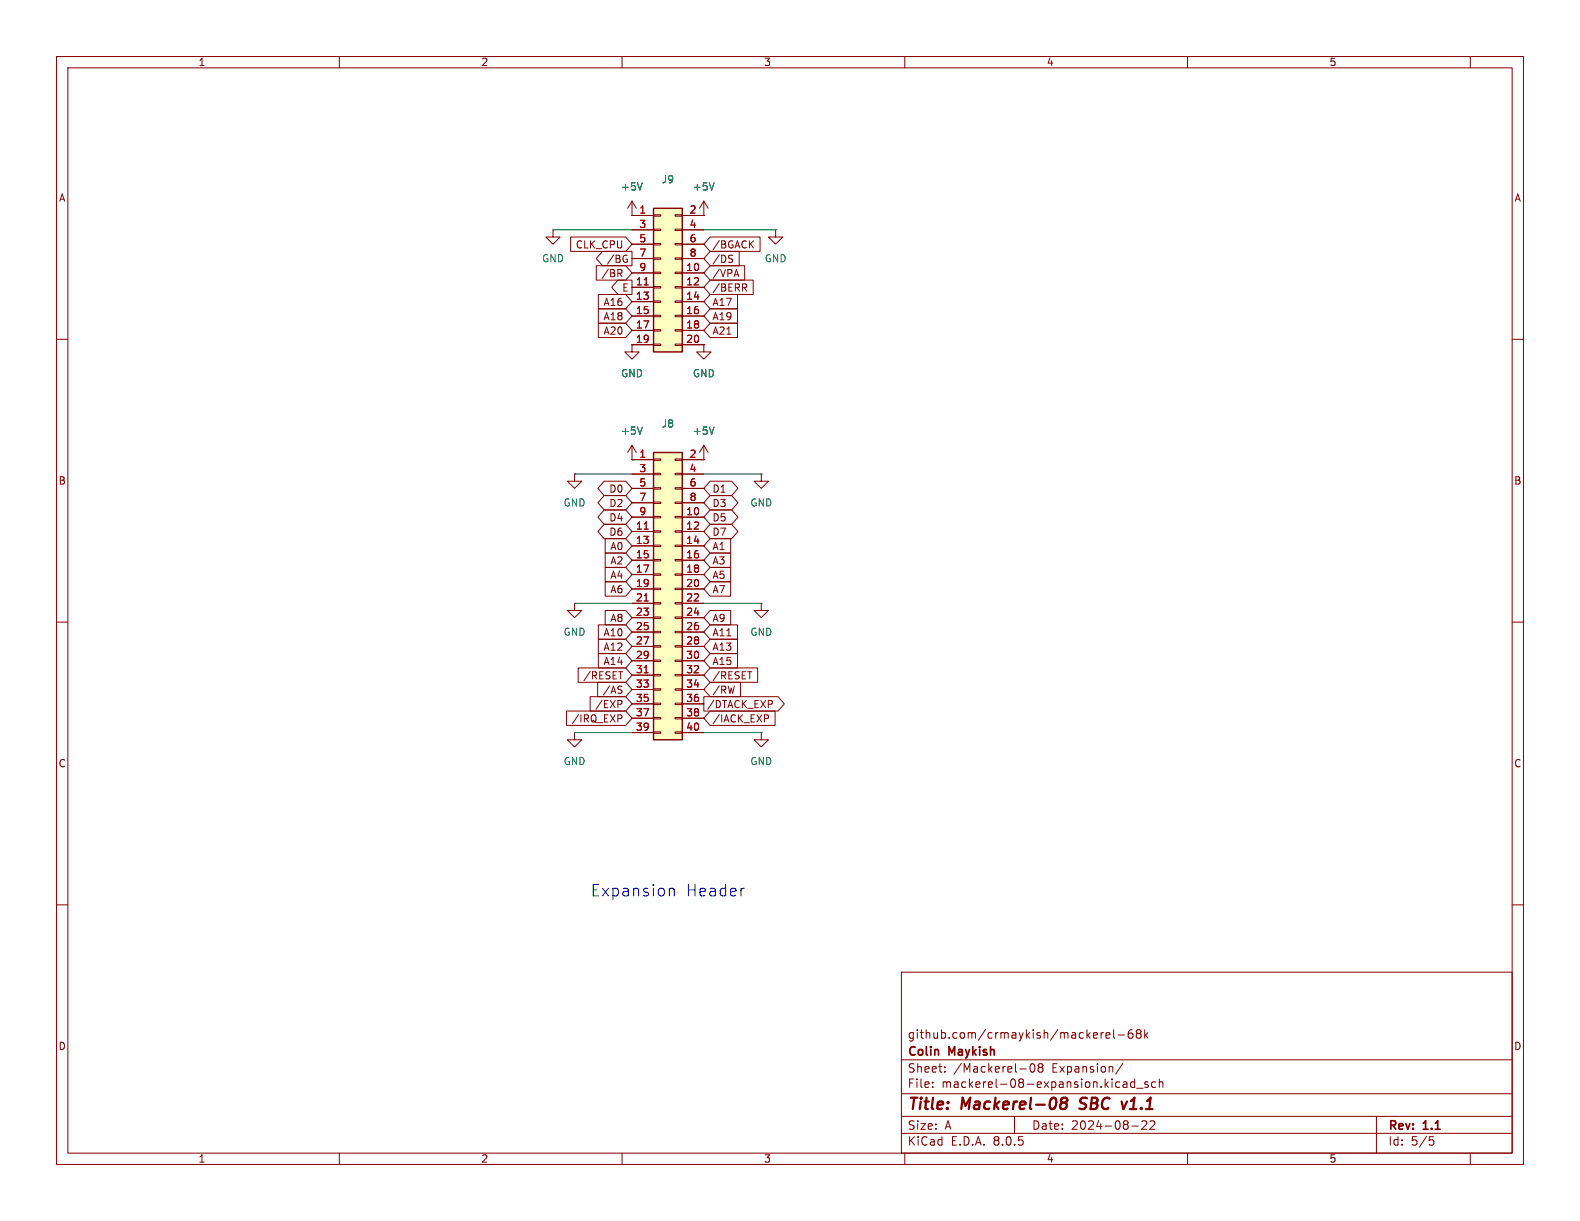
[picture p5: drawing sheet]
<svg xmlns="http://www.w3.org/2000/svg" width="279mm" height="216mm" viewBox="0 0 279 216" stroke-linecap="round" stroke-linejoin="round" font-family="sans-serif">
<g fill="none" stroke="#840000" stroke-width=".18">
<path d="M10 10h259.4v195.9h-259.4zM12 12h255.4v191.9h-255.4zM60 10v2M110 10v2M160 10v2M210 10v2M260 10v2M10 60h2M267.4 60h2M10 110h2M267.4 110h2M10 160h2"/>
<path d="M267.4 160h2M159.4 171.9h108v32h-108zM159.4 197.4h108M159.4 193.4h108M159.4 187.4h108M164.9 192.1v.2M164.9 191.4v.1M167.1 189.4v.2M167.1 188.7v.1M179.4 197.4v3M180.4 189h1.1M182.3 188.2l.2-.1a.81 .81 0 0 1 .6 .6 .81 .81 0 0 1-.3 .8l-.2 .1a.81 .81 0 0 1-.3-1.4z"/>
<path d="M183.9 188.7l-.3-.3 .3-.3 .4 .1 .1 .2-.3 .3M183.9 188.7l-.3 .3v.3l.3 .3 .4-.1 .1-.2v-.4l-.3-.2M183.9 188.7h.2M194.7 182.6v1M195.1 182.6l-.2 .1-.2 .2M195.6 183.1l.7-.2-.1-.2-.4-.1-.2 .2v.7h.6M196.9 182.1v1.3l.2 .2M197.7 183h1.2M198.6 188l-1.3 1.9M198.6 191.4h.6l.1 .9M198.6 192.2h.7M199.3 191.6l-.7 .2"/>
<path d="M200.1 199.1h1.2M200.2 182.1a.59 .59 0 0 0-.7 .6v.6l.1 .2 .5 .1 .2-.2 .1-.5-.2-.2h-.4l-.3 .2M200.6 191.4l-.4-.1-.3 .3v.4l.2 .2h.5M200.6 190.8v1.5M201 192.4h1.1M201.2 182.7l-.3 .3 .1 .4 .2 .2 .4-.1 .2-.2-.1-.4-.2-.2M201.2 182.7l-.3-.3 .3-.3 .4 .1 .2 .2-.3 .3M201.2 182.7h.3M201.9 198.3l.6-.1 .2 .1 .1 .3-.9 1.1h.9M202.4 182.1v1.5M202.6 183l.4 .6M203 191.4l-.4-.1-.2 .2 .1 .2 .5 .2v.3h-.6"/>
<path d="M203 182.6l-.6 .6M203.4 198.3l.5-.1 .2 .1 .1 .3-.9 1.1h.9M204.4 191.4l-.5-.1-.3 .3v.4l.2 .2h.6M205 191.4l.2-.1 .4 .1v.9M205 190.8v1.5M243.4 197.4v6.5M60 203.9v2M110 203.9v2M159.4 200.4h108M160 203.9v2M210 203.9v2M252.8 201h.7"/>
<path d="M252.9 201.6h.4l.3 .2-.2 .6-.5 .1M260 203.9v2"/>
</g>
<path d="M187.9 195l-.2-.2a.44 .44 0 0 1 .3-.7h.4l.3 .2a.44 .44 0 0 1-.4 .7M187.9 195a.65 .65 0 0 0-.3 1 .65 .65 0 0 0 .9-.1 .65 .65 0 0 0 0-.8l-.2-.1M187.9 195h.4M190.9 196l.2 .1M191.2 194.3l-.2 .4 .1 .2M199.3 194.8l-.6 1.3" fill="none" stroke="#840000" stroke-width=".4"/>
<path d="M115.6 80h5v50.8h-5z" fill="#ffffc2"/>
<g fill="none" stroke="#840000" stroke-width=".18">
<path d="M111.8 38.1h.1M111.8 35.6l-.8 1.2M111.8 35.6v2.5M111.8 35.6l.7 1.2M111.8 81.3h3.8M111.8 91.4h3.8M111.8 94h3.8M111.8 96.5h3.8M111.8 99.1h3.8M111.8 83.8h3.8M111.8 86.4h3.8M111.8 88.9h3.8"/>
<path d="M115.6 98.9h1.2v.3h-1.2zM115.6 96.4h1.2v.2h-1.2zM115.6 93.9h1.2v.2h-1.2zM115.6 91.3h1.2v.3h-1.2zM115.6 88.8h1.2v.2h-1.2zM115.6 86.2h1.2v.3h-1.2zM115.6 83.7h1.2v.2h-1.2zM115.6 81.2h1.2v.2h-1.2zM119.4 98.9h1.2v.3h-1.2zM119.4 96.4h1.2v.2h-1.2zM119.4 93.9h1.2v.2h-1.2zM119.4 91.3h1.2v.3h-1.2z"/>
<path d="M119.4 88.8h1.2v.2h-1.2zM119.4 86.2h1.2v.3h-1.2zM119.4 83.7h1.2v.2h-1.2zM119.4 81.2h1.2v.2h-1.2zM120.6 81.3h3.9M120.6 91.4h3.9M120.6 94h3.9M120.6 96.5h3.9M120.6 99.1h3.9M120.6 83.8h3.9M120.6 86.4h3.9M120.6 88.9h3.9"/>
<path d="M111.8 101.6h3.8M111.8 104.1h3.8M111.8 106.7h3.8M111.8 109.2h3.8M111.8 111.8h3.8M111.8 114.3h3.8M111.8 116.8h3.8M111.8 119.4h3.8M115.6 119.3h1.2v.2h-1.2zM115.6 116.7h1.2v.3h-1.2zM115.6 114.2h1.2v.2h-1.2zM115.6 111.6h1.2v.3h-1.2z"/>
<path d="M115.6 109.1h1.2v.2h-1.2zM115.6 106.6h1.2v.2h-1.2zM115.6 104h1.2v.3h-1.2zM115.6 101.5h1.2v.2h-1.2zM119.4 119.3h1.2v.2h-1.2zM119.4 116.7h1.2v.3h-1.2zM119.4 114.2h1.2v.2h-1.2zM119.4 111.6h1.2v.3h-1.2zM119.4 109.1h1.2v.2h-1.2zM119.4 106.6h1.2v.2h-1.2zM119.4 104h1.2v.3h-1.2zM119.4 101.5h1.2v.2h-1.2z"/>
<path d="M120.6 101.6h3.9M120.6 104.1h3.9M120.6 106.7h3.9M120.6 109.2h3.9M120.6 111.8h3.9M120.6 114.3h3.9M120.6 116.8h3.9M120.6 119.4h3.9M111.8 121.9h3.8M111.8 124.5h3.8M111.8 127h3.8M111.8 129.5h3.8"/>
<path d="M115.6 129.4h1.2v.3h-1.2zM115.6 126.9h1.2v.2h-1.2zM115.6 124.3h1.2v.3h-1.2zM115.6 121.8h1.2v.2h-1.2zM119.4 129.4h1.2v.3h-1.2zM119.4 126.9h1.2v.2h-1.2zM119.4 124.3h1.2v.3h-1.2zM119.4 121.8h1.2v.2h-1.2zM120.6 121.9h3.9M120.6 124.5h3.9M120.6 127h3.9M120.6 129.5h3.9"/>
</g>
<path d="M115.6 80h5v50.8h-5z" fill="none" stroke="#840000" stroke-width=".25"/>
<path d="M113.9 93.6h.7M113.9 106.3h.7M113.9 119h.7" fill="none" stroke="#a90000" stroke-width=".18"/>
<path d="M113.6 32.3l-.4 1.3" fill="none" stroke="#006464" stroke-width=".18"/>
<path d="M115.6 36.8h5v25.4h-5z" fill="#ffffc2"/>
<g fill="none" stroke="#840000" stroke-width=".18">
<path d="M111.8 38.1h.1M111.8 38.1h3.8M115.6 38h1.2v.2h-1.2zM119.4 38h1.2v.2h-1.2zM120.6 38.1h3.9M124.5 38.1h.1M124.5 35.6l-.8 1.2M124.5 35.6v2.5M124.5 35.6l.7 1.2M97.8 40.6v1.3h1.3l-1.3 1.3-1.3-1.3h1.3M97.8 40.6h.1M100.9 41.9h9.7l1.2 1.3-1.2 1.3h-9.7z"/>
<path d="M105.4 47h5.2l1.2 1.3-1.2 1.2h-5.2zM105.8 52.1h4.8l1.2 1.2-1.2 1.3h-4.8zM105.8 57.1h4.8l1.2 1.3-1.2 1.3h-4.8zM105.8 54.6h4.8l1.2 1.3-1.2 1.3h-4.8zM106.6 44.4h5.2v2.6h-5.2l-1.2-1.3zM109.3 49.5h2.5v2.6h-2.5l-1.1-1.3zM109.6 48.3l.4 .6M109.7 47.7l.3 .2-.1 .3-.2 .1M110.6 45.1l.3 .1M110.7 45.8h.2v.5l-.2 .1M111.8 48.3h3.8M111.8 50.8h3.8"/>
<path d="M111.8 53.3h3.8M111.8 55.9h3.8M111.8 58.4h3.8M111.8 40.6h3.8M111.8 43.2h3.8M111.8 45.7h3.8M115.6 58.3h1.2v.2h-1.2zM115.6 55.8h1.2v.2h-1.2zM115.6 53.2h1.2v.3h-1.2zM115.6 50.7h1.2v.2h-1.2zM115.6 48.1h1.2v.3h-1.2zM115.6 45.6h1.2v.2h-1.2z"/>
<path d="M115.6 43.1h1.2v.2h-1.2zM115.6 40.5h1.2v.3h-1.2zM119.4 58.3h1.2v.2h-1.2zM119.4 55.8h1.2v.2h-1.2zM119.4 53.2h1.2v.3h-1.2zM119.4 50.7h1.2v.2h-1.2zM119.4 48.1h1.2v.3h-1.2zM119.4 45.6h1.2v.2h-1.2zM119.4 43.1h1.2v.2h-1.2zM119.4 40.5h1.2v.3h-1.2zM120.6 48.3h3.9M120.6 50.8h3.9"/>
<path d="M120.6 53.3h3.9M120.6 55.9h3.9M120.6 58.4h3.9M120.6 40.6h3.9M120.6 43.2h3.9M120.6 45.7h3.9M125.6 52.1h4.8v2.5h-4.8l-1.1-1.3zM125.6 41.9h8.8v2.6h-8.8l-1.1-1.3zM125.6 47h6.1v2.5h-6.1l-1.1-1.2zM125.6 49.5h7.6v2.6h-7.6l-1.1-1.3zM125.6 57.1h4.8v2.6h-4.8l-1.1-1.3zM125.6 44.4h5.1v2.6h-5.1l-1.1-1.3z"/>
<path d="M125.6 54.6h4.8v2.6h-4.8l-1.1-1.3zM129.1 45.1l.5 .1M129.3 45.8l.3 .2-.3 .4M129.9 48.6h.6M130.2 47.7l.4 1.2M131.6 50.9l.4 .6M131.8 50.2l.2 .2v.3l-.2 .2M132.7 43.1l.5 .8M133.2 42.6l-.7 .7M137.2 40.6v1.3h1.2l-1.2 1.3-1.3-1.3h1.3M137.2 40.6h.1M111.8 61v1.2h1.2l-1.2 1.3-1.3-1.3h1.3"/>
<path d="M111.8 61h.1M111.8 61h3.8M111.8 78.7l-.8 1.3M111.8 78.7v2.6M111.8 78.7l.7 1.3M115.6 60.8h1.2v.3h-1.2zM119.4 60.8h1.2v.3h-1.2zM120.6 61h3.9M124.5 61v1.2h1.2l-1.2 1.3-1.3-1.3h1.3M124.5 61h.1M124.5 78.7v2.6M124.5 78.7l-.8 1.3"/>
<path d="M124.5 78.7l.7 1.3M101.6 83.8v1.3h1.3l-1.3 1.3-1.3-1.3h1.3M101.6 83.8h.1M106.8 92.7h3.8l1.2 1.3-1.2 1.3h-3.8l-1.1-1.3zM106.8 85.1h3.8l1.2 1.3-1.2 1.2h-3.8l-1.1-1.2zM106.8 87.6h3.8l1.2 1.3-1.2 1.3h-3.8l-1.1-1.3zM106.8 90.2h3.8l1.2 1.2-1.2 1.3h-3.8l-1.1-1.3zM107 97.8h3.6l1.2 1.3-1.2 1.2h-3.6zM107 95.2h3.6l1.2 1.3-1.2 1.3h-3.6zM111.8 81.3h.1M111.8 81.3h3.8M111.8 91.4h3.8"/>
<path d="M111.8 94h3.8M111.8 96.5h3.8M111.8 99.1h3.8M111.8 83.8h3.8M111.8 86.4h3.8M111.8 88.9h3.8M120.6 81.3h3.9M120.6 91.4h3.9M120.6 94h3.9M120.6 96.5h3.9M120.6 99.1h3.9M120.6 83.8h3.9"/>
<path d="M120.6 86.4h3.9M120.6 88.9h3.9M124.5 81.3h.1M125.6 90.2h3.8l1.1 1.2-1.1 1.3h-3.8l-1.1-1.3zM125.6 87.6h3.8l1.1 1.3-1.1 1.3h-3.8l-1.1-1.3zM125.6 95.2h3.6v2.6h-3.6l-1.1-1.3zM125.6 85.1h3.8l1.1 1.3-1.1 1.2h-3.8l-1.1-1.2zM125.6 97.8h3.6v2.5h-3.6l-1.1-1.2zM125.6 92.7h3.8l1.1 1.3-1.1 1.3h-3.8l-1.1-1.3zM134.6 83.8v1.3h1.3l-1.3 1.3-1.3-1.3h1.3M134.6 83.8h.1M101.6 106.7v1.3h1.3l-1.3 1.2-1.3-1.2h1.3"/>
<path d="M101.6 106.7h.1M102.2 118.1h8.4l1.2 1.3-1.2 1.3h-8.4zM105.8 113h4.8l1.2 1.3-1.2 1.3h-4.8zM105.8 115.6h4.8l1.2 1.2-1.2 1.3h-4.8zM105.8 110.5h4.8l1.2 1.3-1.2 1.2h-4.8zM107 107.9h3.6l1.2 1.3-1.2 1.3h-3.6zM107 102.9h3.6l1.2 1.2-1.2 1.3h-3.6zM107 100.3h3.6l1.2 1.3-1.2 1.3h-3.6zM109.4 118.8h.7M111.8 101.6h3.8M111.8 104.1h3.8M111.8 106.7h3.8"/>
<path d="M111.8 109.2h3.8M111.8 111.8h3.8M111.8 114.3h3.8M111.8 116.8h3.8M111.8 119.4h3.8M120.6 101.6h3.9M120.6 104.1h3.9M120.6 106.7h3.9M120.6 109.2h3.9M120.6 111.8h3.9M120.6 114.3h3.9M120.6 116.8h3.9"/>
<path d="M120.6 119.4h3.9M125.6 107.9h3.6v2.6h-3.6l-1.1-1.3zM125.6 113h4.8v2.6h-4.8l-1.1-1.3zM125.6 110.5h4.8v2.5h-4.8l-1.1-1.2zM125.6 118.1h8.4v2.6h-8.4l-1.1-1.3zM125.6 115.6h4.8v2.5h-4.8l-1.1-1.3zM125.6 100.3h3.6v2.6h-3.6l-1.1-1.3zM125.6 102.9h3.6v2.5h-3.6l-1.1-1.3zM132.2 118.8h.7M134.6 106.7v1.3h1.3l-1.3 1.2-1.3-1.2h1.3M134.6 106.7h.1M100.2 125.7h10.4l1.2 1.3-1.2 1.3h-10.4z"/>
<path d="M101.6 129.5v1.3h1.3l-1.3 1.3-1.3-1.3h1.3M101.6 129.5h.1M104.4 123.2h6.2l1.2 1.3-1.2 1.2h-6.2zM105.7 120.6h4.9l1.2 1.3-1.2 1.3h-4.9zM109.3 126.4h.4l.3 .2-.1 .4-.6 .1M109.3 123.9h.4l.3 .2-.1 .4h-.6M109.8 121.3l.2 .1M109.9 122l.1 .2-.1 .3M111.8 121.9h3.8M111.8 124.5h3.8M111.8 127h3.8M111.8 129.5h3.8"/>
<path d="M120.6 121.9h3.9M120.6 124.5h3.9M120.6 127h3.9M120.6 129.5h3.9M124.5 123.2h13.1l1.1 1.3-1.1 1.2h-13.1zM125.6 125.7h11.5v2.6h-11.5l-1.1-1.3zM125.6 120.6h5.4v2.6h-5.4l-1.1-1.3zM134.6 129.5v1.3h1.3l-1.3 1.3-1.3-1.3h1.3M134.6 129.5h.1M135.2 126.4h.5l.2 .2-.1 .4-.6 .1M136.5 123.9l.1 .2-.1 .4"/>
</g>
<path d="M115.6 36.8h5v25.4h-5z" fill="none" stroke="#840000" stroke-width=".25"/>
<path d="M113.9 50.4h.7M113.9 93.6h.7M113.9 106.3h.7M113.9 119h.7" fill="none" stroke="#a90000" stroke-width=".18"/>
<path d="M113.6 32.3l-.4 1.3M126.3 32.3l-.4 1.3M113.6 75.5l-.4 1.3M126.3 75.5l-.4 1.3" fill="none" stroke="#006464" stroke-width=".18"/>
<path d="M118.4 157.3a.5 .5 0 0 1 .8 .1v1M131.4 157.1h.2" fill="none" stroke="#0000c2" stroke-width=".18"/>
<path d="M97.8 40.6h14M124.5 40.6h12.7M101.6 83.8h10.2M124.5 83.8h10.1M101.6 106.7h10.2M124.5 106.7h10.1M101.6 129.5h10.2M124.5 129.5h10.1" fill="none" stroke="#009600" stroke-width=".18"/>
<g font-size="2.8" fill="#0000c2">
<text x="104.4" y="158.7">Expansion</text>
<text x="121.3" y="158.7">Header</text>
</g>
<g font-size="2.8" fill="#840000">
<text x="160.4" y="196.8">Title:</text>
<text x="170.1" y="196.8">Mackerel-08</text>
<text x="191.8" y="196.8">SBC</text>
<text x="200" y="196.8">v1.1</text>
</g>
<g font-size="2.1" fill="#840000">
<text x="160.4" y="183.9">github.com/crmaykish/mackerel-68k</text>
<text x="160.4" y="189.9">Sheet:</text>
<text x="160.4" y="187.1">Colin</text>
<text x="167.9" y="187.1">Maykish</text>
<text x="168.6" y="189.9">/Mackerel-08</text>
<text x="186.1" y="189.9">Expansion/</text>
<text x="160.4" y="192.6">File:</text>
<text x="166.5" y="192.6">mackerel-08-expansion.kicad_sch</text>
<text x="160.4" y="202.8">KiCad</text>
<text x="160.4" y="200">Size:</text>
<text x="167.1" y="200">A</text>
<text x="168.1" y="202.8">E.D.A.</text>
<text x="175.7" y="202.8">8.0.5</text>
<text x="182.4" y="200">Date:</text>
<text x="189.4" y="200">2024-08-22</text>
<text x="245.4" y="200.2">Rev:</text>
<text x="245.4" y="202.8">Id:</text>
<text x="249.5" y="202.8">5/5</text>
<text x="251.8" y="200.2">1.1</text>
</g>
<g font-size="1.8" fill="#840000">
<text x="35" y="11.9">1</text>
<text x="85" y="11.9">2</text>
<text x="135" y="11.9">3</text>
<text x="185" y="11.9">4</text>
<text x="235" y="11.9">5</text>
<text x="10.3" y="35.9">A</text>
<text x="267.7" y="35.9">A</text>
<text x="101.7" y="44.1">CLK_CPU</text>
<text x="107.2" y="46.7">/BG</text>
<text x="125.9" y="44.1">/BGACK</text>
<text x="125.9" y="46.7">/DS</text>
<text x="106.3" y="49.2">/BR</text>
<text x="109.9" y="51.8">E</text>
<text x="125.9" y="49.2">/VPA</text>
<text x="125.9" y="51.8">/BERR</text>
<text x="106.6" y="54.3">A16</text>
<text x="106.6" y="59.4">A20</text>
<text x="106.6" y="56.8">A18</text>
<text x="125.9" y="54.3">A17</text>
<text x="125.9" y="59.4">A21</text>
<text x="125.9" y="56.8">A19</text>
<text x="10.3" y="85.9">B</text>
<text x="107.6" y="87.3">D0</text>
<text x="107.6" y="89.9">D2</text>
<text x="125.9" y="89.9">D3</text>
<text x="125.9" y="87.3">D1</text>
<text x="267.7" y="85.9">B</text>
<text x="107.6" y="94.9">D6</text>
<text x="107.6" y="92.4">D4</text>
<text x="125.9" y="92.4">D5</text>
<text x="125.9" y="94.9">D7</text>
<text x="107.8" y="100">A2</text>
<text x="107.8" y="97.5">A0</text>
<text x="125.9" y="97.5">A1</text>
<text x="125.9" y="100">A3</text>
<text x="107.8" y="105.1">A6</text>
<text x="107.8" y="102.6">A4</text>
<text x="125.9" y="102.6">A5</text>
<text x="125.9" y="105.1">A7</text>
<text x="106.6" y="112.7">A10</text>
<text x="107.8" y="110.2">A8</text>
<text x="125.9" y="110.2">A9</text>
<text x="125.9" y="112.7">A11</text>
<text x="106.6" y="115.3">A12</text>
<text x="106.6" y="117.8">A14</text>
<text x="125.9" y="115.3">A13</text>
<text x="125.9" y="117.8">A15</text>
<text x="103.1" y="120.3">/RESET</text>
<text x="105.2" y="125.4">/EXP</text>
<text x="106.5" y="122.9">/AS</text>
<text x="124.9" y="125.4">/DTACK_EXP</text>
<text x="125.9" y="122.9">/RW</text>
<text x="125.9" y="120.3">/RESET</text>
<text x="101" y="128">/IRQ_EXP</text>
<text x="125.9" y="128">/IACK_EXP</text>
<text x="10.3" y="135.9">C</text>
<text x="267.7" y="135.9">C</text>
<text x="10.3" y="185.9">D</text>
<text x="267.7" y="185.9">D</text>
<text x="35" y="205.8">1</text>
<text x="85" y="205.8">2</text>
<text x="135" y="205.8">3</text>
<text x="185" y="205.8">4</text>
<text x="235" y="205.8">5</text>
</g>
<g font-size="1.8" fill="#006464">
<text x="109.7" y="33.9">+5V</text>
<text x="116.9" y="32.6">J9</text>
<text x="122.4" y="33.9">+5V</text>
<text x="95.8" y="46.6">GND</text>
<text x="135.1" y="46.6">GND</text>
<text x="109.7" y="66.9">GND</text>
<text x="122.4" y="66.9">GND</text>
<text x="109.7" y="77.1">+5V</text>
<text x="116.9" y="75.8">J8</text>
<text x="122.4" y="77.1">+5V</text>
<text x="99.6" y="89.8">GND</text>
<text x="132.6" y="89.8">GND</text>
<text x="99.6" y="112.6">GND</text>
<text x="132.6" y="112.6">GND</text>
<text x="99.6" y="135.5">GND</text>
<text x="132.6" y="135.5">GND</text>
</g>
<g font-size="1.8" fill="#a90000">
<text x="113" y="37.8">1</text>
<text x="113" y="40.4">3</text>
<text x="121.8" y="37.8">2</text>
<text x="121.8" y="40.4">4</text>
<text x="113" y="42.9">5</text>
<text x="113" y="45.5">7</text>
<text x="121.8" y="42.9">6</text>
<text x="121.8" y="45.5">8</text>
<text x="112.4" y="50.5">11</text>
<text x="112.4" y="53.1">13</text>
<text x="113" y="48">9</text>
<text x="121.2" y="48">10</text>
<text x="121.2" y="50.5">12</text>
<text x="121.2" y="53.1">14</text>
<text x="112.4" y="55.6">15</text>
<text x="112.4" y="58.2">17</text>
<text x="121.2" y="55.6">16</text>
<text x="121.2" y="58.2">18</text>
<text x="112.4" y="60.7">19</text>
<text x="121.2" y="60.7">20</text>
<text x="113" y="81">1</text>
<text x="113" y="83.6">3</text>
<text x="121.8" y="81">2</text>
<text x="121.8" y="83.6">4</text>
<text x="113" y="86.1">5</text>
<text x="113" y="88.6">7</text>
<text x="121.8" y="86.1">6</text>
<text x="121.8" y="88.6">8</text>
<text x="112.4" y="93.7">11</text>
<text x="113" y="91.2">9</text>
<text x="121.2" y="91.2">10</text>
<text x="121.2" y="93.7">12</text>
<text x="112.4" y="96.3">13</text>
<text x="112.4" y="98.8">15</text>
<text x="112.4" y="101.3">17</text>
<text x="121.2" y="96.3">14</text>
<text x="121.2" y="98.8">16</text>
<text x="121.2" y="101.3">18</text>
<text x="112.4" y="103.9">19</text>
<text x="112.4" y="106.4">21</text>
<text x="121.2" y="103.9">20</text>
<text x="121.2" y="106.4">22</text>
<text x="112.4" y="109">23</text>
<text x="112.4" y="111.5">25</text>
<text x="121.2" y="109">24</text>
<text x="121.2" y="111.5">26</text>
<text x="112.4" y="114">27</text>
<text x="112.4" y="116.6">29</text>
<text x="112.4" y="119.1">31</text>
<text x="121.2" y="114">28</text>
<text x="121.2" y="116.6">30</text>
<text x="121.2" y="119.1">32</text>
<text x="112.4" y="121.7">33</text>
<text x="112.4" y="124.2">35</text>
<text x="121.2" y="121.7">34</text>
<text x="121.2" y="124.2">36</text>
<text x="112.4" y="126.7">37</text>
<text x="112.4" y="129.3">39</text>
<text x="121.2" y="126.7">38</text>
<text x="121.2" y="129.3">40</text>
</g>
</svg>
